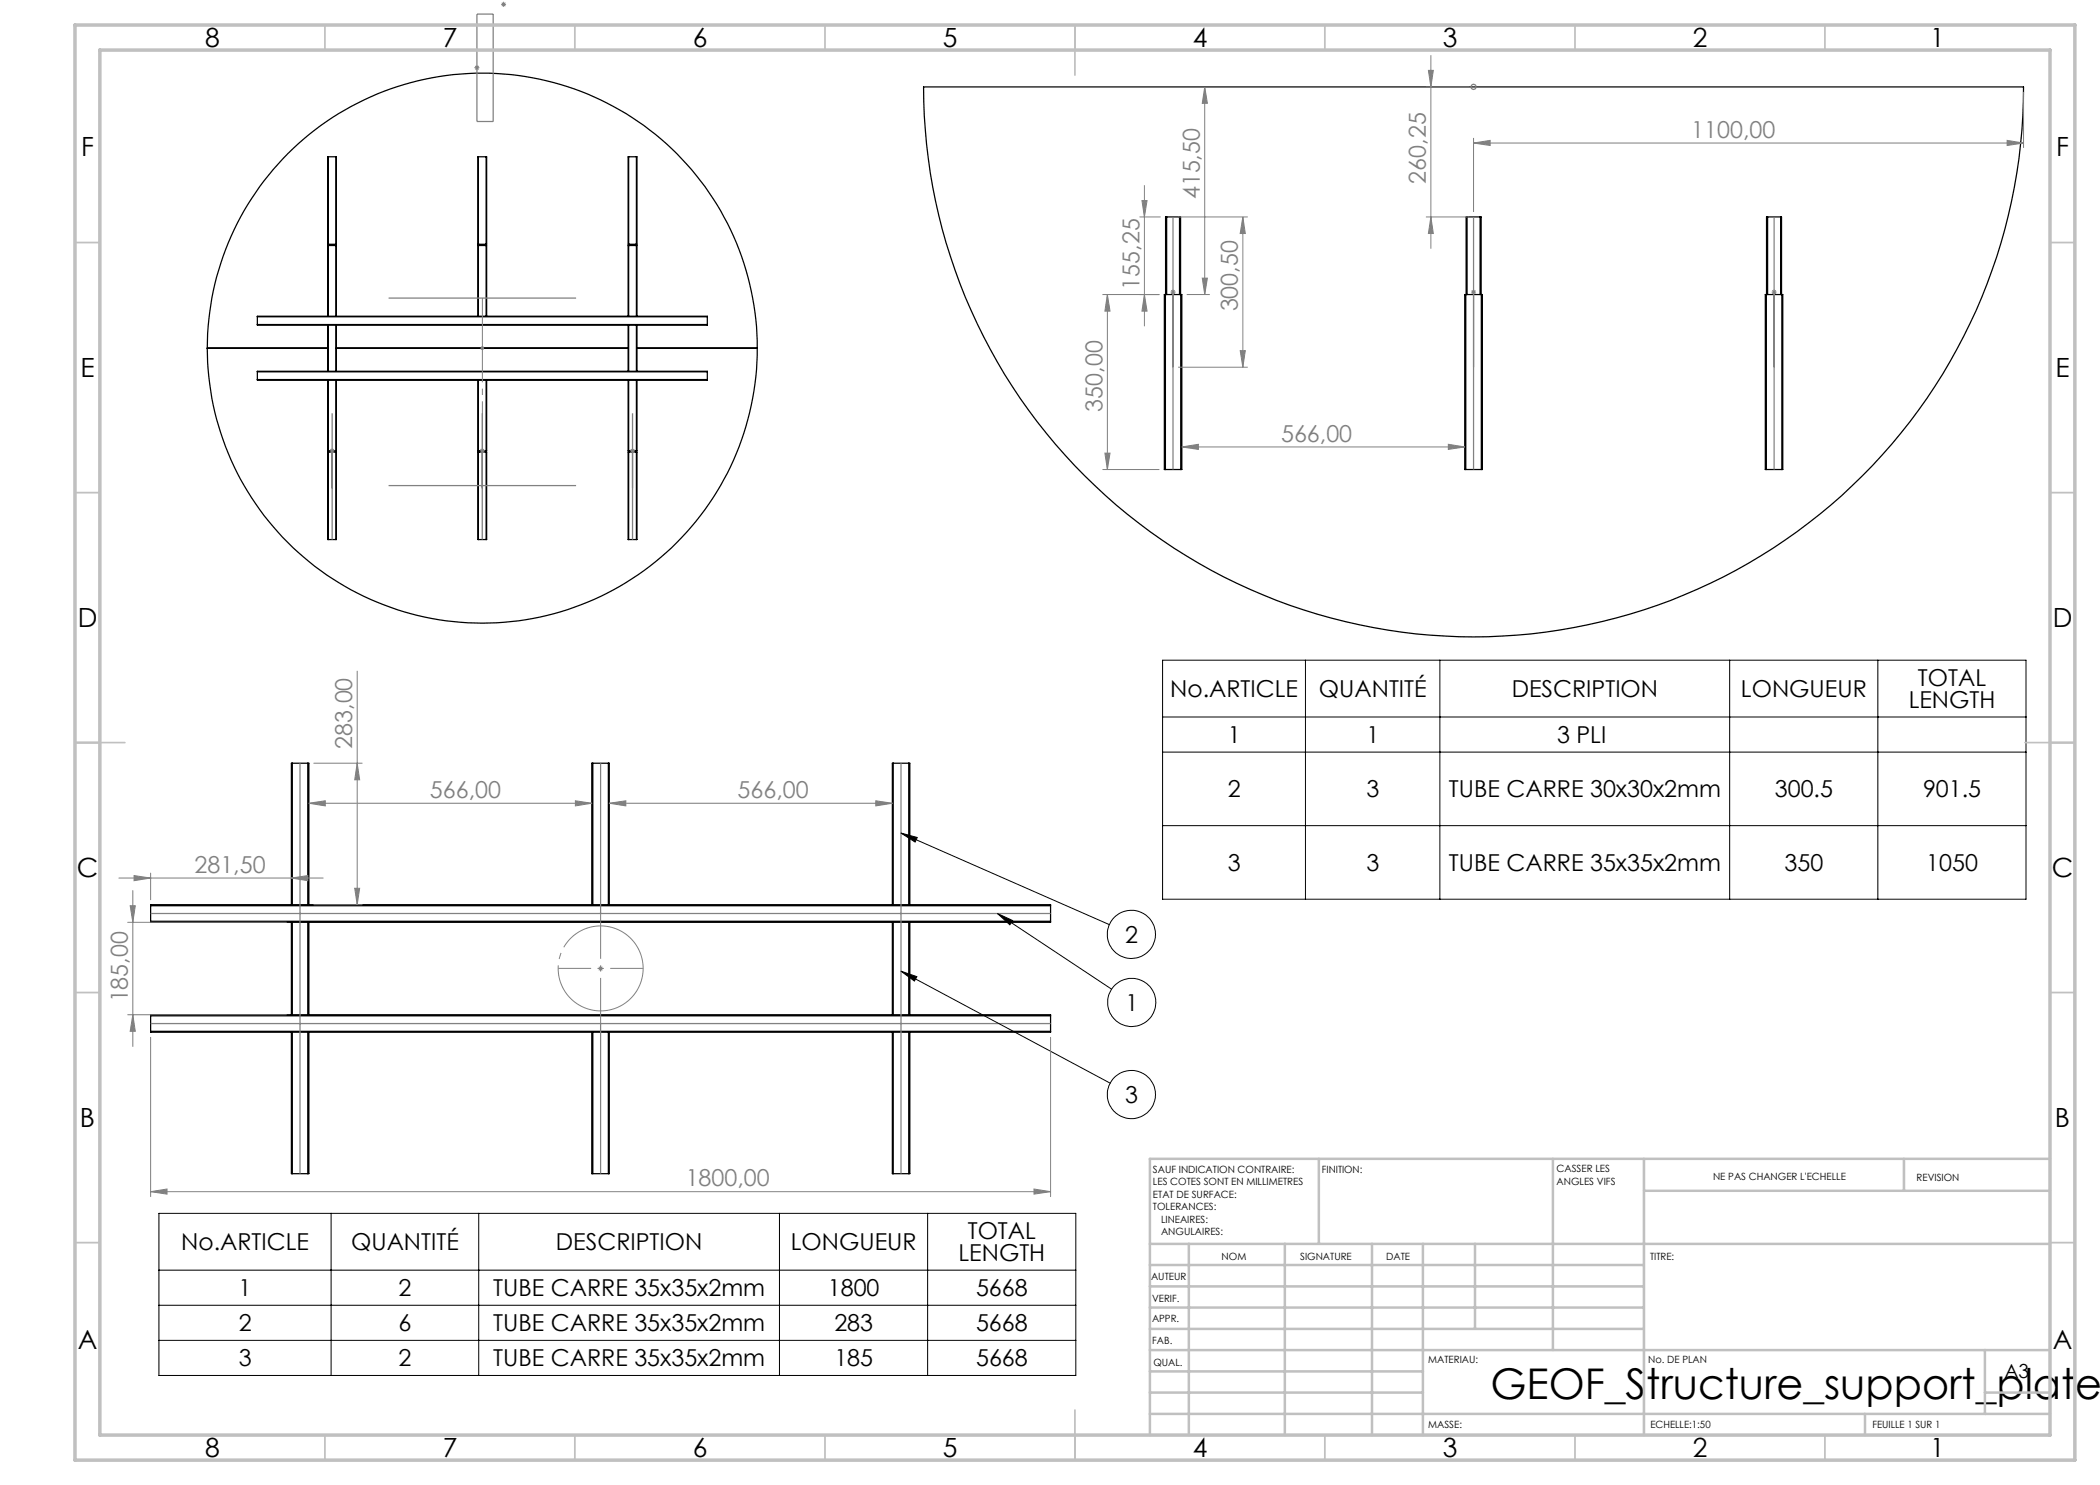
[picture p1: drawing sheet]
<svg xmlns="http://www.w3.org/2000/svg" width="420mm" height="297mm" viewBox="0 0 420 297" stroke-linecap="round" stroke-linejoin="round" font-family="sans-serif">
<g fill="none" stroke="#000" stroke-width=".25">
<path d="M184.7 17.4h220a110 110 0 0 1-110 110 110 110 0 0 1-110-110zM65.7 31.4h-.2v17.5h1.7M65.7 31.4v31.8M65.7 31.4h1.5M67.2 31.4v17.5M95.7 31.4v17.5M95.7 31.4h1.5M97.2 31.4h.1v17.5h-1.6M97.2 31.4v31.8M125.7 31.4h-.1v17.5h1.7M125.7 31.4v31.8M125.7 31.4h1.6"/>
<path d="M127.3 31.4h.1v17.5h-.1M127.3 31.4v17.5M65.8 48.9v.2M67.1 48.9v.2M67.2 48.9v.2M67.2 49.1l.1 14.1M67.2 49.1h-1.7v14.1M67.2 49.1v14.1M95.7 49.1h1.6v14.1M95.7 49.1l-.1 14.1M95.7 49.1v14.1M95.7 48.9v.2"/>
<path d="M95.8 48.9v.2M97.1 48.9v.2M125.9 48.9v.2M127.2 48.9v.2M127.3 49.1h-1.7v14.1M127.3 49.1h.1v14.1M127.3 49.1v14.1M233.3 43.4h-.2v50.5M233.3 43.4h2.6M233.3 43.4v15.5M235.9 43.4h.2v15.5M235.9 43.4v15.5"/>
<path d="M236.1 58.9h-3.2v35h.2M236.1 58.9h.3v35h-.3M236.1 58.9v35M293.2 58.9h-.3v35h.3M293.2 58.9h3.3v35h-.2M293.2 58.9v35M293.4 43.4h-.2v15.5M293.4 43.4h2.6M293.4 43.4v15.5M296 43.4h.2l.1 50.5M296 43.4v15.5M353.3 58.9h-.2v35h.2"/>
<path d="M353.3 58.9v35M353.3 58.9h3.1M353.5 43.4h-.2v15.5M353.5 43.4h2.6M353.5 43.4v15.5M356.1 43.4h.2v15.5M356.1 43.4v15.5M356.4 58.9h.2v35h-.2M356.4 58.9v35M41.5 69.6a55 55 0 0 1 54.9-55 55 55 0 0 1 55 55M41.5 69.6a55 55 0 0 0 54.9 55 55 55 0 0 0 55-55M41.5 69.6h24"/>
<path d="M51.5 64.9v.1h14M51.5 75.9v.1h14M51.5 64.9h90M51.5 63.4h90M51.5 63.4v1.5M51.5 74.4v1.5M51.5 74.4h90M51.5 75.9h90M65.5 65h.2M65.5 74.3h.2M65.5 63.2h.2M65.5 76h.2"/>
<path d="M65.5 76v14.2h1.7M65.5 63.2h-14v.2M65.5 74.3h-14v.1M65.5 65v9.3M65.7 65v9.3M65.7 76v31.9M65.7 65h1.5M65.7 74.3h1.5M65.7 63.2h1.5M65.7 76h1.5M67.2 65h.1M67.2 74.3h.1"/>
<path d="M67.2 63.2h.1M67.2 76h.1M67.2 65v9.3M67.2 76v14.2M67.3 76l-.1 14.2M67.3 65v9.3M67.3 65h58.3M67.3 74.3h58.3M67.3 63.2h28.3M67.3 76h28.3M67.3 69.6h58.3M95.6 63.2h.1"/>
<path d="M95.6 76l.1 14.2M95.6 76h.1M95.7 76v14.2M95.7 63.2h1.5M95.7 76h1.5M97.2 63.2h.1M97.2 76h.1M97.2 76v31.9M97.3 76v14.2h-1.6M97.3 63.2h28.3M97.3 76h28.3M125.6 63.2h.1"/>
<path d="M125.6 65h.1M125.6 74.3h.1M125.6 76h.1M125.6 76v14.2h1.7M125.6 65v9.3M125.7 65v9.3M125.7 76v31.9M125.7 65h1.6M125.7 74.3h1.6M125.7 63.2h1.6M125.7 76h1.6M127.3 63.2h.1"/>
<path d="M127.3 65h.1M127.3 74.3h.1M127.3 76h.1M127.3 65v9.3M127.3 76v14.2M127.4 76v14.2h-.1M127.4 63.2h14.1v.2M127.4 74.3h14.1v.1M127.4 65v9.3M127.4 69.6h24M141.5 64.9v.1h-14.1M141.5 75.9v.1h-14.1"/>
<path d="M141.5 63.4v1.5M141.5 74.4v1.5M65.8 90.2v.2M67.1 90.2v.2M67.2 90.2v.2M67.2 90.4h-1.7v17.5h.2M67.2 90.4v17.5M95.7 90.4h1.6v17.5h-.1M95.7 90.4v17.5M95.7 90.2v.2M95.8 90.2v.2M97.1 90.2v.2"/>
<path d="M125.9 90.2v.2M127.2 90.2v.2M127.3 90.4h.1v17.5h-.1M127.3 90.4h-1.7v17.5h.1M127.3 90.4v17.5M233.1 93.9h3M293.2 93.9h3.1M353.3 93.9h3.1M65.7 107.9h1.5M95.7 107.9h1.5M125.7 107.9h1.6M58.5 152.6h-.2v28.3"/>
<path d="M58.5 152.6v28.3M58.5 152.6h3.1M61.6 152.6h.2v28.3M61.6 152.6v28.3M118.6 152.6h-.2v28.3M118.6 152.6h3.1M118.6 152.6v28.3M121.7 152.6h.1v28.3M121.7 152.6v28.3M178.6 152.6h-.1v28.3M178.6 152.6h3.2M178.6 152.6v28.3"/>
<path d="M181.8 152.6h.2v28.3M181.8 152.6v28.3M30.1 184.3v.2h28.2M30.1 184.3h180M30.1 181.1h180M30.1 181.1v3.2M58.3 184.5h.2M58.3 180.9h.2M58.3 180.9h-28.2v.2M58.3 184.5v18.4M58.5 184.5v18.4M58.5 184.5h3.1"/>
<path d="M58.5 180.9h3.1M61.6 184.5h.2M61.6 180.9h.2M61.6 184.5v18.4M61.8 184.5v18.4M61.8 184.5h116.7M61.8 180.9h56.6M118.4 180.9h.2M118.6 180.9h3.1M121.7 180.9h.1M121.8 180.9h56.7M178.5 180.9h.1"/>
<path d="M178.5 184.5h.1M178.5 184.5v18.4M178.6 184.5h3.2M178.6 180.9h3.2M178.6 184.5v18.4M181.8 180.9h.2M181.8 184.5h.2M181.8 184.5v18.4M182 180.9h28.1v.2M182 184.5v18.4M210.1 184.3v.2h-28.1M210.1 181.1v3.2"/>
<path d="M30.1 206.3v.1h28.2M30.1 203.2v3.1M30.1 206.3h180M30.1 203.2h180M58.3 202.9h.2M58.3 206.4h.2M58.3 206.4v28.3h.2M58.3 202.9h-28.2v.3M58.5 206.4v28.3M58.5 202.9h3.1M58.5 206.4h3.1M61.6 202.9h.2"/>
<path d="M61.6 206.4h.2M61.6 206.4v28.3M61.8 206.4v28.3h-.2M61.8 202.9h116.7M61.8 206.4h56.6M118.4 206.4h.2M118.4 206.4v28.3h.2M118.6 206.4v28.3M118.6 206.4h3.1M121.7 206.4h.1M121.7 206.4v28.3M121.8 206.4v28.3h-.1"/>
<path d="M121.8 206.4h56.7M178.5 202.9h.1M178.5 206.4h.1M178.5 206.4v28.3h.1M178.6 202.9h3.2M178.6 206.4v28.3M178.6 206.4h3.2M181.8 202.9h.2M181.8 206.4h.2M181.8 206.4v28.3M182 206.4v28.3h-.2M182 202.9h28.1v.3"/>
<path d="M210.1 206.3v.1h-28.1M210.1 203.2v3.1M58.5 234.7h3.1M118.6 234.7h3.1M178.6 234.7h3.2"/>
</g>
<g fill="none" stroke="#808080" stroke-width=".2">
<path d="M94.9 13.5h1M95 13.2l.7 .7M95.4 13v1.1M95.7 13.2l-.7 .7M100.2 .9h1M100.4 .5l.7 .7M100.7 .3v1.1M101.1 .5l-.7 .7M240.9 17.4l.6 3.3h-1zM240.9 17.4v41.5M285.2 17.4h8.5M285.7 14.1h1l-.5 3.3z"/>
<path d="M286.2 11v38.7M404.7 18.4v11.2M228.9 37v28.3M294.7 28.6l3.3-.5v1zM294.7 27.6v14.8M294.7 28.6h110M401.4 28.1l3.3 .5-3.3 .5zM221.5 58.9l.5 3.3h-1zM221.5 58.9v35M227.9 43.4h4.2M228.4 40.1h1l-.5 3.3zM228.9 58.9l.5 3.3h-1z"/>
<path d="M231.9 58.9h-11.4M234.1 58.4h1M234.2 58.1l.7 .7M234.6 57.9v1M234.9 58.1l-.7 .7M235.6 43.4h14M237.3 58.9h4.7M240.5 55.6h1l-.6 3.3zM248.6 43.4l.5 3.3h-1.1zM248.6 43.4v30M285.2 43.4h8.5M286.2 43.4l.5 3.3h-1z"/>
<path d="M294.2 58.4h1M294.4 58.1l.7 .7M294.7 57.9v1M295.1 58.1l-.7 .7M354.3 58.4h1M354.5 58.1l.7 .7M354.8 57.9v1M355.2 58.1l-.7 .7M235.6 73.4h14M248 70.1h1.1l-.5 3.3zM65.9 90.2h1M66.1 89.8l.7 .7"/>
<path d="M66.4 89.6v1.1M66.8 89.8l-.7 .7M96 90.2h1M96.1 89.8l.7 .7M96.4 89.6v1.1M96.8 89.8l-.7 .7M126 90.2h1M126.2 89.8l.7 .7M126.5 89.6v1.1M126.9 89.8l-.7 .7M220.5 93.9h11.4M221 90.6h1l-.5 3.3z"/>
<path d="M236.4 89.4l3.3-.5v1zM236.4 89.4h56.5M289.7 88.9l3.2 .5-3.2 .5zM71.4 134.2v46.7M62.8 152.6h9.6M71.4 152.6l.5 3.4h-1zM23.8 175.6h40.8M26.6 178.1v31.2M26.8 175.1l3.3 .5-3.3 .5zM30.1 174.6v5.3M58.3 175.6l3.3-.5v1zM61.8 160.7l3.3-.5v1z"/>
<path d="M61.8 160.7h56.6M70.9 177.7h1l-.5 3.2zM115.1 160.2l3.3 .5-3.3 .5zM121.8 160.7l3.4-.5v1zM121.8 160.7h56.7M175.2 160.2l3.3 .5-3.3 .5zM25.5 184.5h31.8M26 181.1h1.1l-.5 3.4zM62.8 180.9h9.6M119.6 193.7h1M119.8 193.4l.7 .7M120.1 193.2v1"/>
<path d="M120.5 193.4l-.7 .7M25.5 202.9h31.8M26.6 202.9l.5 3.4h-1.1zM30.1 207.5v31.8M210.1 207.5v31.8M30.1 238.3l3.3-.5v1zM30.1 238.3h180M206.8 237.8l3.3 .5-3.3 .5z"/>
</g>
<g fill="none" stroke="#000" stroke-width=".2">
<path d="M232.5 132h172.7v47.8h-172.7zM261.1 132v47.8M288 132v47.8M345.9 132v47.8M375.6 132v47.8M232.5 143.4h172.7M232.5 150.4h172.7M180.2 166.6l3.2 .9-.4 .9zM180.2 166.6l41.7 18.3M232.5 165.1h172.7M180.2 194.2l3.2 1.1-.5 .9zM180.2 194.2l41.8 22.4"/>
<path d="M199.5 182.7l3 1.4-.5 .9zM199.5 182.7l22.8 15.1M31.8 242.7h183.4v32.4h-183.4zM31.8 254h183.4M66.2 242.7v32.4M95.7 242.7v32.4M155.9 242.7v32.4M185.5 242.7v32.4M31.8 261.1h183.4M31.8 268.1h183.4"/>
<circle cx="226.3" cy="186.9" r="4.8"/>
<circle cx="226.3" cy="218.9" r="4.8"/>
<circle cx="226.3" cy="200.5" r="4.8"/>
</g>
<g fill="none" stroke="#808080" stroke-width=".25">
<path d="M95.4 2.8h3.2v21.5h-3.2zM77.7 59.6h37.5M234.6 43.4v50.5M294.7 43.4v50.5M354.8 43.4v50.5M66.4 82.7v25.2M77.7 97.1h37.5M96.4 82.7v25.2M126.5 82.7v25.2M60 152.6v82.1M120.1 152.6v30.1M180.2 152.6v82.1"/>
<path d="M30.1 182.7h180M30.1 204.7h180M120.1 204.7v30"/>
<circle cx="294.7" cy="17.4" r=".51"/>
<circle cx="96.5" cy="69.6" r=".24"/>
</g>
<path d="M128.3 196.2a8.5 8.5 0 0 1-14.2 3.5 8.5 8.5 0 0 1 3.6-14.2 8.5 8.5 0 0 1 10.8 9.9l-.2 .8" fill="none" stroke="#808080" stroke-width=".2" stroke-dasharray="30.5 1.3 1.3 1.3" stroke-dashoffset="5.7" stroke-linecap="butt"/>
<path d="M100.7 .6v.5" fill="none" stroke="#808080" stroke-width=".2" stroke-dasharray="30.5 1.3 1.3 1.3" stroke-linecap="butt"/>
<path d="M96.5 59.6v37.5" fill="none" stroke="#808080" stroke-width=".2" stroke-dasharray="30.5 1.3 1.3 1.3" stroke-dashoffset="13.6" stroke-linecap="butt"/>
<path d="M120.1 204.7v-22" fill="none" stroke="#808080" stroke-width=".2" stroke-dasharray="30.5 1.3 1.3 1.3" stroke-dashoffset="21.4" stroke-linecap="butt"/>
<path d="M128.6 193.7h-17" fill="none" stroke="#808080" stroke-width=".2" stroke-dasharray="30.5 1.3 1.3 1.3" stroke-dashoffset="23.9" stroke-linecap="butt"/>
<g fill="none" stroke="#c0c0c0" stroke-width=".35">
<path d="M65 5v5M115 5v5M165 5v5M215 5v10M265 5v5M315 5v5M365 5v5M15 48.5h5M410 48.5h5M15 98.5h5M410 98.5h5M15 148.5h10"/>
<path d="M405 148.5h10M15 198.5h5M410 198.5h5M15 248.5h5M410 248.5h5M65 287v5M115 287v5M165 287v5M215 282v10M265 287v5M315 287v5M365 287v5"/>
</g>
<g fill="none" stroke="#c0c0c0" stroke-width=".5">
<path d="M263.8 231.8v17M310.6 231.8v38.2M328.8 231.8v55.2M328.8 238.2h81.2M380.8 231.8v6.4M410 231.8h-180v55.2M230 248.8h180M230 257.3h98.8M230 253h98.8M237.8 248.8v38.2M257 248.8v38.2M274.4 248.8v38.2"/>
<path d="M284.6 248.8v38.2M295 248.8v17M230 265.8h98.8M230 261.5h98.8M230 278.5h54.6M230 274.3h54.6M230 270h180M397 278.5h13M397 270v12.8M230 282.8h180M373 282.8v4.2"/>
</g>
<path d="M15 5h400v287h-400zM20 10h390v277h-390z" fill="none" stroke="#c0c0c0" stroke-width=".7"/>
<path d="M180.2 166.6l3.2 .9-.4 .9zM180.2 194.2l3.2 1.1-.5 .9zM199.5 182.7l3 1.4-.5 .9z" fill="#000"/>
<g fill="#808080">
<path d="M206.8 237.8l3.3 .5-3.3 .5zM30.1 238.3l3.3-.5v1zM58.3 175.6l3.3-.5v1zM26.8 175.1l3.3 .5-3.3 .5z"/>
<path d="M61.8 160.7l3.3-.5v1zM115.1 160.2l3.3 .5-3.3 .5z"/>
<path d="M175.2 160.2l3.3 .5-3.3 .5zM121.8 160.7l3.4-.5v1z"/>
<path d="M71.4 152.6l.5 3.4h-1zM70.9 177.7h1l-.5 3.2zM26 181.1h1.1l-.5 3.4zM26.6 202.9l.5 3.4h-1.1z"/>
<path d="M236.4 89.4l3.3-.5v1zM289.7 88.9l3.2 .5-3.2 .5z"/>
<path d="M294.7 28.6l3.3-.5v1zM401.4 28.1l3.3 .5-3.3 .5z"/>
<path d="M286.2 43.4l.5 3.3h-1zM285.7 14.1h1l-.5 3.3z"/>
<path d="M248 70.1h1.1l-.5 3.3zM248.6 43.4l.5 3.3h-1.1zM240.5 55.6h1l-.6 3.3zM240.9 17.4l.6 3.3h-1z"/>
<path d="M221 90.6h1l-.5 3.3zM221.5 58.9l.5 3.3h-1z"/>
<path d="M228.4 40.1h1l-.5 3.3zM228.9 58.9l.5 3.3h-1z"/>
</g>
<text font-size="8.5" x="298.1" y="279.7">GEOF_Structure_support_platea</text>
<g font-size="5.3">
<text x="41" y="9.5">8</text>
<text x="88.5" y="9.5">7</text>
<text x="138.5" y="9.5">6</text>
<text x="188.5" y="9.5">5</text>
<text x="238.5" y="9.5">4</text>
<text x="288.5" y="9.5">3</text>
<text x="338.5" y="9.5">2</text>
<text x="386" y="9.5">1</text>
<text x="16.2" y="31.2">F</text>
<text x="411.2" y="31.2">F</text>
<text x="16.1" y="75.5">E</text>
<text x="411.1" y="75.5">E</text>
<text x="15.5" y="125.5">D</text>
<text x="410.5" y="125.5">D</text>
<text x="15.4" y="175.5">C</text>
<text x="410.4" y="175.5">C</text>
<text x="16" y="225.5">B</text>
<text x="411" y="225.5">B</text>
<text x="15.5" y="269.7">A</text>
<text x="410.5" y="269.7">A</text>
<text x="41" y="291.5">8</text>
<text x="88.5" y="291.5">7</text>
<text x="138.5" y="291.5">6</text>
<text x="188.5" y="291.5">5</text>
<text x="238.5" y="291.5">4</text>
<text x="288.5" y="291.5">3</text>
<text x="338.5" y="291.5">2</text>
<text x="386" y="291.5">1</text>
</g>
<g font-size="4.7" fill="#808080">
<text x="338.3" y="27.6">1100,00</text>
<text x="240" y="39.9" transform="rotate(-90 240 39.9)">415,50</text>
<text x="285.2" y="36.7" transform="rotate(-90 285.2 36.7)">260,25</text>
<text x="227.9" y="57.9" transform="rotate(-90 227.9 57.9)">155,25</text>
<text x="247.6" y="62.3" transform="rotate(-90 247.6 62.3)">300,50</text>
<text x="220.5" y="82.3" transform="rotate(-90 220.5 82.3)">350,00</text>
<text x="256.2" y="88.4">566,00</text>
<text x="70.4" y="149.7" transform="rotate(-90 70.4 149.7)">283,00</text>
<text x="86" y="159.6">566,00</text>
<text x="147.5" y="159.6">566,00</text>
<text x="38.9" y="174.6">281,50</text>
<text x="25.6" y="200.5" transform="rotate(-90 25.6 200.5)">185,00</text>
<text x="137.1" y="237.3">1800,00</text>
</g>
<g font-size="4.7">
<text x="383.6" y="137.1">TOTAL</text>
<text x="234" y="139.4">No.ARTICLE</text>
<text x="263.8" y="139.4">QUANTITÉ</text>
<text x="302.3" y="139.4">DESCRIPTION</text>
<text x="348.2" y="139.4">LONGUEUR</text>
<text x="381.7" y="141.6">LENGTH</text>
<text x="245.5" y="148.6">1</text>
<text x="273.3" y="148.6">1</text>
<text x="311.4" y="148.6">3 PLI</text>
<text x="245.5" y="159.4">2</text>
<text x="273.3" y="159.4">3</text>
<text x="289.8" y="159.4">TUBE CARRE 30x30x2mm</text>
<text x="355" y="159.4">300.5</text>
<text x="384.6" y="159.4">901.5</text>
<text x="245.5" y="174.2">3</text>
<text x="273.3" y="174.2">3</text>
<text x="289.8" y="174.2">TUBE CARRE 35x35x2mm</text>
<text x="356.9" y="174.2">350</text>
<text x="385.2" y="174.2">1050</text>
<text x="225" y="188.6">2</text>
<text x="225.1" y="202.2">1</text>
<text x="225" y="220.6">3</text>
<text x="36.2" y="250">No.ARTICLE</text>
<text x="70.2" y="250">QUANTITÉ</text>
<text x="111.2" y="250">DESCRIPTION</text>
<text x="158.1" y="250">LONGUEUR</text>
<text x="193.6" y="247.7">TOTAL</text>
<text x="191.7" y="252.3">LENGTH</text>
<text x="47.7" y="259.2">1</text>
<text x="79.7" y="259.2">2</text>
<text x="98.6" y="259.2">TUBE CARRE 35x35x2mm</text>
<text x="165.6" y="259.2">1800</text>
<text x="195.2" y="259.2">5668</text>
<text x="47.7" y="266.2">2</text>
<text x="79.7" y="266.2">6</text>
<text x="98.6" y="266.2">TUBE CARRE 35x35x2mm</text>
<text x="166.9" y="266.2">283</text>
<text x="195.2" y="266.2">5668</text>
<text x="47.7" y="273.2">3</text>
<text x="79.7" y="273.2">2</text>
<text x="98.7" y="273.2">TUBE CARRE 35x35x2mm</text>
<text x="166.9" y="273.2">185</text>
<text x="195.2" y="273.2">5668</text>
</g>
<text font-size="3.9" x="400.9" y="275.5">A3</text>
<g font-size="2">
<text x="230.6" y="234.6">SAUF INDICATION CONTRAIRE:</text>
<text x="230.6" y="237.1">LES COTES SONT EN MILLIMETRES</text>
<text x="230.6" y="239.6">ETAT DE SURFACE:</text>
<text x="264.4" y="234.6">FINITION:</text>
<text x="311.3" y="234.5">CASSER LES</text>
<text x="311.3" y="237">ANGLES VIFS</text>
<text x="342.6" y="236">NE PAS CHANGER L'ECHELLE</text>
<text x="383.3" y="236.2">REVISION</text>
<text x="230.6" y="242.1">TOLERANCES:</text>
<text x="232.2" y="244.6">LINEAIRES:</text>
<text x="232.2" y="247.1">ANGULAIRES:</text>
<text x="244.3" y="252">NOM</text>
<text x="260" y="251.9">SIGNATURE</text>
<text x="277.2" y="251.9">DATE</text>
<text x="330" y="251.9">TITRE:</text>
<text x="230.2" y="256.1">AUTEUR</text>
<text x="230.4" y="260.3">VERIF.</text>
<text x="230.4" y="264.4">APPR.</text>
<text x="230.5" y="268.8">FAB.</text>
<text x="230.7" y="273.1">QUAL.</text>
<text x="285.7" y="272.5">MATERIAU:</text>
<text x="329.6" y="272.5">No. DE PLAN</text>
<text x="285.6" y="285.5">MASSE:</text>
<text x="330.1" y="285.6">ECHELLE:1:50</text>
<text x="374.5" y="285.6">FEUILLE 1 SUR 1</text>
</g>
</svg>
